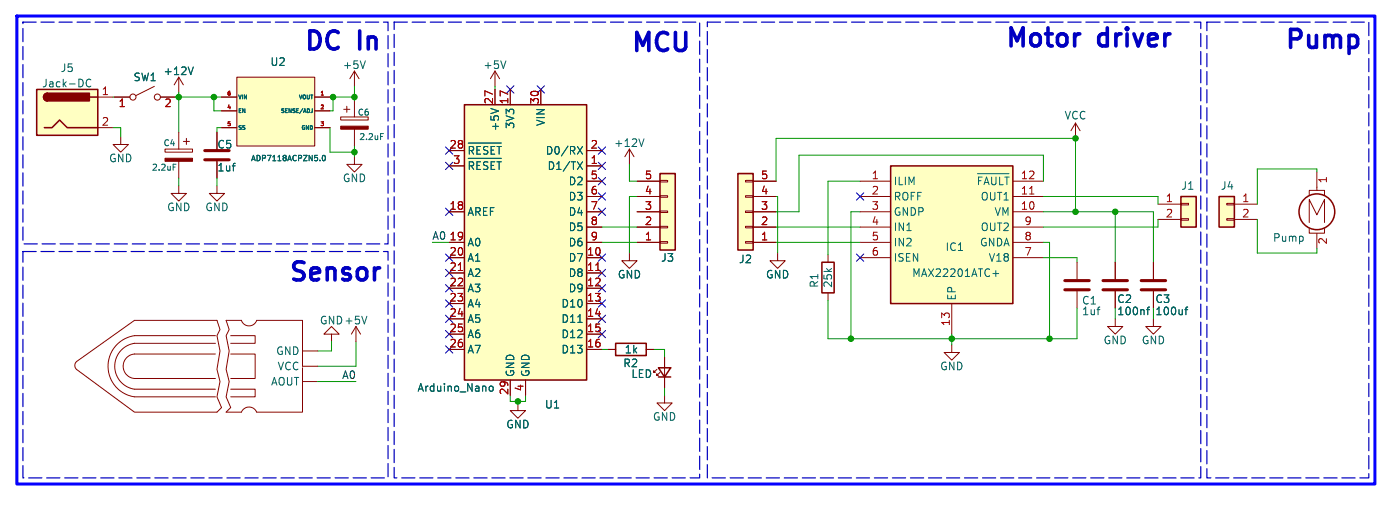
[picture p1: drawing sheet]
<svg xmlns="http://www.w3.org/2000/svg" width="233mm" height="84mm" viewBox="0 0 233 84" stroke-linecap="round" stroke-linejoin="round" font-family="sans-serif">
<g fill="none" stroke="#840000" stroke-width=".17">
<path d="M16.3 16.1h2.5M19.1 16.1h2.5M25.7 14.3l-3.1 1.6M26.7 16.1h2.5M29.7 12.8l-.7 1.3M29.7 12.8v2.6M29.7 12.8l.8 1.3M36.8 16.1h2.6M36.8 18.4h2.6M39.4 12.8h12.9v11.4h-12.9zM52.3 16.1h2.6M52.3 18.4h2.6"/>
<path d="M56.6 19.4h4.6v.5h-4.6zM57.2 18.2h1M57.7 17.6v1.1M58.9 11.8v2.5M58.9 16.6v2.8M58.9 11.8l-.7 1.3M58.9 11.8l.8 1.3M82.3 11.8v2.5M82.3 14.9v2.5M82.3 11.8l-.8 1.3M82.3 11.8l.8 1.3M84.8 14.9v2.5"/>
<path d="M89.9 14.9v2.5M16.3 21.2h2.5M20.1 22.7v1.3h1.2l-1.2 1.3-1.3-1.3h1.3M27.4 24.8h4.6v.5h-4.6zM29.7 30.9v1.2h1.3l-1.3 1.3-1.2-1.3h1.2M29.7 22v2.8M29.7 26.8v2.8M30.5 23.5h1M31 23v1M36.1 30.9v1.2h1.2l-1.2 1.3-1.3-1.3h1.3M36.1 22v2.8M36.1 26.8v2.8"/>
<path d="M36.8 21.2h2.6M52.3 21.2h2.6M58.9 26v1.3h1.3l-1.3 1.3-1.2-1.3h1.2M58.9 21.5v2.7M74.7 35.2h2.5M74.7 27.6h2.5M74.7 25h2.5M97.5 37.7h2.6M97.5 35.2h2.6M97.5 32.6h2.6M97.5 30.1h2.6M97.5 27.6h2.6"/>
<path d="M97.5 25h2.6M104.7 24.8l-.8 1.2M104.7 24.8v2.5M104.7 24.8l.7 1.2M105.9 37.7h3.8M105.9 35.2h3.8M105.9 32.6h3.8M105.9 30.1h3.8M109.7 30h1.3v.2h-1.3zM109.7 32.5h1.3v.3h-1.3zM109.7 35h1.3v.3h-1.3zM109.7 37.6h1.3v.2h-1.3z"/>
<path d="M124 30h1.2v.2h-1.2zM124 32.5h1.2v.3h-1.2zM124 35h1.2v.3h-1.2zM124 37.6h1.2v.2h-1.2zM125.2 37.7h3.8M125.2 35.2h3.8M125.2 32.6h3.8M125.2 30.1h3.8M143 37.7h5.1M143 35.2h5.1M143 32.6h5.1M143 30.1h5.1"/>
<path d="M168.4 37.7h5.1M168.4 35.2h5.1M168.4 32.6h5.1M168.4 30.1h5.1M178.8 20.4l-.7 1.3M178.8 20.4v2.6M178.8 20.4l.8 1.3M192.5 33.9h3.8M192.5 36.4h3.8M196.3 36.3h1.3v.3h-1.3zM196.3 33.8h1.3v.2h-1.3zM204 36.3h1.2v.3h-1.2z"/>
<path d="M204 33.8h1.2v.2h-1.2zM205.2 33.9h3.8M205.2 36.4h3.8M217.7 38v.7h2.5v-.7M217.7 32.4v-.8h2.5v.8M217.7 36.9v-3.8l1.3 2.6 1.2-2.6v3.8M219 28.6v3M219 38.7v2.6M35.8 55.7h-13.4a5.1 5.1 0 0 0-4.4 5.1 5.1 5.1 0 0 0 4.4 5.1h13.4M35.8 57h-13.4a3.9 3.9 0 0 0-3.3 3.8 3.9 3.9 0 0 0 3.3 3.8h13.4M35.8 58.8h-13.4a2.04 2.04 0 0 0-1.9 2 2.04 2.04 0 0 0 1.9 2.1h13.4M38.4 55.7h4v1.3h-4"/>
<path d="M38.4 58.8h4v4.1h-4M50.3 58.3h2.5M55.1 55.5h1.3l-1.3-1.3-1.2 1.3h1.2v1.3M59.2 54.2l-.8 1.3M59.2 54.2v2.6M59.2 54.2l.7 1.3M74.7 40.3h2.5M74.7 42.8h2.5M74.7 58h2.5M74.7 45.3h2.5M74.7 47.9h2.5M74.7 50.4h2.5"/>
<path d="M74.7 53h2.5M74.7 55.5h2.5M97.5 40.3h2.6M97.5 42.8h2.6M97.5 58h2.6M97.5 45.3h2.6M97.5 47.9h2.6M97.5 50.4h2.6M97.5 53h2.6M97.5 55.5h2.6M101.1 58h1.3M104.7 42v1.3h1.2l-1.2 1.3-1.3-1.3h1.3"/>
<path d="M105.9 40.3h3.8M107.4 58h1.3M109.7 40.1h1.3v.3h-1.3zM110.5 59.3v5.1M124 40.1h1.2v.3h-1.2zM125.2 40.3h3.8M129.3 42v1.3h1.3l-1.3 1.3-1.3-1.3h1.3M137.7 42.3v1.3M137.7 48.6v1.3M143 40.3h5.1M143 42.8h5.1M158.2 57.3v1.2h1.3l-1.3 1.3-1.2-1.3h1.2"/>
<path d="M158.2 50.4v5.1M168.4 40.3h5.1M168.4 42.8h5.1M179.1 43.6v2.7M179.1 48.4v2.8M185.4 53v1.2h1.3l-1.3 1.3-1.2-1.3h1.2M185.4 43.6v2.7M185.4 48.4v2.8M191.8 53v1.2h1.2l-1.2 1.3-1.3-1.3h1.3M191.8 43.6v2.7M191.8 48.4v2.8M12.7 60.1l9.7-6.9h13.7l.5 1.5-.5 1 .5 2.6-.5 3 .5 2.1-.5 2.5 .7 1.8-.7 .7h-13.7l-9.7-7.1a.9 .9 0 0 1 0-1.2z"/>
<path d="M38.4 64.6h4v1.3h-4M50.3 63.4h2.5M52.8 60.8h-2.5v-7.6h-7.6a1.34 1.34 0 0 1-1.3 .9 1.34 1.34 0 0 1-1.3-.9h-2.5l.5 1.5-.5 1 .5 2.6-.5 3 .5 2.1-.5 2.5 .8 1.8-.8 .7h2.5a1.38 1.38 0 0 1 1.3-.8 1.38 1.38 0 0 1 1.3 .8h7.6v-7.3M84.8 63.1v2.6M86.1 66.9v1.3h1.3l-1.3 1.3-1.3-1.3h1.3M87.4 63.1v2.6M109.2 61.3l-.5 .5v-.2v.2h.3M109.7 61.8l-.5 .5v-.2v.2h.3M110.5 65.7v1.2h1.3l-1.3 1.3-1.3-1.3h1.3"/>
<circle cx="22.1" cy="16.1" r=".51"/>
<circle cx="26.2" cy="16.1" r=".51"/>
</g>
<g fill="#ffffc2" stroke="#ffffc2" stroke-width=".17">
<path d="M122.7 28.8h2.5v12.7h-2.5z"/>
<path d="M148.1 27.6h20.3v22.8h-20.3z"/>
<path d="M39.4 12.8h12.9v11.4h-12.9z"/>
<path d="M6.1 14.9h10.2v7.6h-10.2z"/>
<path d="M196.3 32.6h2.6v5.1h-2.6z"/>
<path d="M202.7 32.6h2.5v5.1h-2.5z"/>
<path d="M77.2 17.4h20.3v45.7h-20.3z"/>
<path d="M109.7 28.8h2.6v12.7h-2.6z"/>
</g>
<g fill="none" stroke="#840000" stroke-width=".25">
<path d="M6.1 14.9h10.2v7.6h-10.2zM7.9 15.5a.64 .64 0 0 0-.7 .6 .64 .64 0 0 0 .7 .7M15 16.1h1.3M77.2 17.4h20.3v45.7h-20.3zM7.4 21.2h1.2l1.3-1.3 1.3 1.3h5.1M109.7 28.8h2.6v12.7h-2.6zM122.7 28.8h2.5v12.7h-2.5zM148.1 27.6h20.3v22.8h-20.3zM196.3 32.6h2.6v5.1h-2.6zM202.7 32.6h2.5v5.1h-2.5zM102.4 57h5v2h-5zM136.7 43.6h2v5h-2z"/>
<path d="M109.5 61.1h2l-1 1.5zM109.5 62.6h2"/>
<circle cx="219" cy="35.2" r="2.97"/>
</g>
<path d="M171.2 32.2h.7M76.2 44.9h.7M99.1 44.9h.7" fill="none" stroke="#a90000" stroke-width=".17"/>
<g fill="none" stroke="#006464" stroke-width=".17">
<path d="M15.1 13.3a.51 .51 0 0 0-.6 0 .51 .51 0 0 0-.2 .6 .48 .48 0 0 0 .3 .5 .48 .48 0 0 0 .5-.1M32.1 11.1l-.4 1.3M51.9 18.1v.5l-.2 .1M60.7 10.1l-.4 1.3M81.6 18l1.3 .4M84.1 10.1l-.4 1.3M28.8 27.3h.5M53.7 25.9l.1-.1a.48 .48 0 0 1 .3 .4 .48 .48 0 0 1-.3 .5l-.2-.3zM63.3 22.2h.5M77.9 23.8h5.4M77.9 26.3h5.4M78 26.9v1.2"/>
<path d="M78.8 24.6l-.3-.3h-.5v1.3M79.3 26.9v1.2M79.9 24.3h-.6v1.3M81.1 24.4l-.5-.1-.2 .3M81.7 26.9v1.2M82.3 24.3h-.6v1.3M82.6 24.3h.8M83 24.3v1.3M83 26.9v1.2M96 26.9l.9 1.2M96 24.3l.9 1.3M96.9 26.9l-.9 1.2"/>
<path d="M96.9 24.3l-.9 1.3M107.1 23.1l-.5 1.2M162.5 28.8h5.3M163.3 29.4h-.6v1.3M163.6 30.7l.4-1.3 .5 1.3M164.9 29.4v1M165.6 29.4v1M166.2 29.4v1.3M167.1 29.4h.7M167.4 29.4v1.3M61 52.5l-.4 1.3M96.1 53.5h.7"/>
<path d="M165.1 45.4h1M165.6 45v.9M190.6 51.4h.5M191.1 51l-.3 .2v1.1M197 51.4h.5M197.5 51l-.3 .2v1.1M81.4 64.2l.2-.1 .3 .1 .1 .5-.1 .2-.3 .1-.2-.2z"/>
</g>
<path d="M34 26.5h4.1M34 25h4.1M177 48.1h4.1M177 46.6h4.1M183.4 48.1h4.1M183.4 46.6h4.1M189.7 48.1h4.1M189.7 46.6h4.1" fill="none" stroke="#840000" stroke-width=".51"/>
<g fill="#840000" stroke="#840000" stroke-width=".25">
<path d="M7.4 15.7l.5-.2v1.3a.64 .64 0 0 1-.6-.4 .64 .64 0 0 1 .1-.7z"/>
<path d="M7.9 15.5h7v1.3h-7z"/>
</g>
<g fill="#840000" stroke="#840000" stroke-width=".17">
<path d="M27.4 26.3h4.6v.5h-4.6z"/>
<path d="M56.6 20.9h4.6v.6h-4.6z"/>
</g>
<path d="M3.8 3.7h60.7v36.8h-60.7v-36.8M65.5 3.7h50.8v75.7h-50.8v-75.7M117.6 3.7h82v75.7h-82v-75.7M200.7 3.7h26.9v75.7h-26.9v-75.7M3.8 41.8h60.7v37.6h-60.7v-37.6" fill="none" stroke="#0000c2" stroke-width=".2" stroke-dasharray="2.2 .8"/>
<path d="M2.8 2.7h225.8v77.7h-225.8z" fill="none" stroke="#0500ff" stroke-width=".5"/>
<g fill="none" stroke="#009600" stroke-width=".17">
<path d="M18.8 16.1h.3M29.2 16.1h7.6M29.7 15.4v6.6M35.6 16.1v2.3h1.2M54.9 16.1h4M55.4 16.1v2.3h-.5M58.9 14.3v2.3M82.3 14.3v.6M18.8 21.2h1.3v1.5M29.7 29.6v1.3M36.1 29.6v1.3M36.8 21.2h-.7v.8"/>
<path d="M54.9 21.2v4.1h4M58.9 24.2v1.8M100.1 37.7h5.8M104.7 27.3v2.8h1.2M105.9 32.6h-1.2v9.4M129 32.6h.3v9.4M129 37.7h14M129 30.1v-7.1h49.8v12.2M143 30.1h-5.3v12.2M143 35.2h-1.5v21.1M173.5 32.6h19v1.3M173.5 30.1v-4.3h-40.7v9.4h-3.8"/>
<path d="M173.5 35.2h18.3v8.4M185.4 35.2v8.4M192.5 36.4v1.3h-19M209 36.4v5.6h10v-.7M219 28.6v-.5h-10v5.8M55.1 56.8v1.5h-2.3M59.2 56.8v4h-6.4M71.9 40.3h2.8M100.1 40.3h5.8M100.1 58h1M108.7 58h1.8v1.3M129 40.3h14"/>
<path d="M137.7 49.9v6.4h41.4v-5.1M158.2 55.5v1.8M173.5 40.3h1v16M173.5 42.8h5.6v.8M52.8 63.4h6.4M84.8 65.7v1h2.6v-1M86.1 66.7v.2M110.5 64.4v1.3"/>
</g>
<g fill="none" stroke="#000084" stroke-width=".17">
<path d="M84.2 14.2l1.2 1.3M85.4 14.2l-1.2 1.3M89.3 14.2l1.2 1.3M90.5 14.2l-1.2 1.3M74.1 34.6l1.2 1.2M74.1 24.4l1.2 1.2M74.1 26.9l1.2 1.3M75.3 34.6l-1.2 1.2M75.3 24.4l-1.2 1.2M75.3 26.9l-1.2 1.3M99.5 32l1.2 1.2M99.5 26.9l1.2 1.3"/>
<path d="M99.5 29.5l1.2 1.2M99.5 24.4l1.2 1.2M99.5 34.6l1.2 1.2M100.7 32l-1.2 1.2M100.7 24.4l-1.2 1.2M100.7 26.9l-1.2 1.3M100.7 29.5l-1.2 1.2M100.7 34.6l-1.2 1.2M142.4 32l1.2 1.2M143.6 32l-1.2 1.2M74.1 42.2l1.2 1.2M74.1 49.8l1.2 1.2"/>
<path d="M74.1 47.3l1.2 1.2M74.1 54.9l1.2 1.2M74.1 57.4l1.2 1.2M74.1 44.7l1.2 1.2M74.1 52.3l1.2 1.3M75.3 57.4l-1.2 1.2M75.3 42.2l-1.2 1.2M75.3 49.8l-1.2 1.2M75.3 47.3l-1.2 1.2M75.3 52.3l-1.2 1.3M75.3 54.9l-1.2 1.2M75.3 44.7l-1.2 1.2"/>
<path d="M99.5 44.7l1.2 1.2M99.5 47.3l1.2 1.2M99.5 49.8l1.2 1.2M99.5 42.2l1.2 1.2M99.5 52.3l1.2 1.3M99.5 54.9l1.2 1.2M100.7 44.7l-1.2 1.2M100.7 47.3l-1.2 1.2M100.7 49.8l-1.2 1.2M100.7 42.2l-1.2 1.2M100.7 52.3l-1.2 1.3M100.7 54.9l-1.2 1.2"/>
<path d="M142.4 42.2l1.2 1.2M143.6 42.2l-1.2 1.2"/>
</g>
<g fill="#009600" stroke="#009600" stroke-width=".17">
<circle cx="86.1" cy="66.7" r=".46"/>
<circle cx="174.5" cy="56.3" r=".46"/>
<circle cx="158.2" cy="56.3" r=".46"/>
<circle cx="141.5" cy="56.3" r=".46"/>
<circle cx="185.4" cy="35.2" r=".46"/>
<circle cx="178.8" cy="23" r=".46"/>
<circle cx="178.8" cy="35.2" r=".46"/>
<circle cx="29.7" cy="16.1" r=".46"/>
<circle cx="35.6" cy="16.1" r=".46"/>
<circle cx="58.9" cy="25.3" r=".46"/>
<circle cx="55.4" cy="16.1" r=".46"/>
<circle cx="58.9" cy="16.1" r=".46"/>
</g>
<g font-size="4.2" fill="#0000c2">
<text x="50.8" y="8.5">DC</text>
<text x="60" y="8.5">In</text>
<text x="105.2" y="8.8">MCU</text>
<text x="167.4" y="8">Motor</text>
<text x="183" y="8">driver</text>
<text x="213.9" y="8.2">Pump</text>
<text x="48.3" y="46.9">Sensor</text>
</g>
<g font-size="1.8" fill="#006464">
<text x="44.9" y="11.1">U2</text>
<text x="56.9" y="11.6">+5V</text>
<text x="80.3" y="11.6">+5V</text>
<text x="6.9" y="14.7">Jack-DC</text>
<text x="10" y="12.1">J5</text>
<text x="22.1" y="13.6">SW1</text>
<text x="27.1" y="12.6">+12V</text>
<text x="83.1" y="21.9" transform="rotate(-90 83.1 21.9)">+5V</text>
<text x="85.7" y="21.5" transform="rotate(-90 85.7 21.5)">3V3</text>
<text x="90.7" y="21.1" transform="rotate(-90 90.7 21.1)">VIN</text>
<text x="176.9" y="20">VCC</text>
<text x="18.1" y="27.1">GND</text>
<text x="36.1" y="24.8">C5</text>
<text x="36.1" y="28.6">1uf</text>
<text x="77.7" y="26.4">~{RESET}</text>
<text x="77.7" y="29">~{RESET}</text>
<text x="90.6" y="25.8">D0/RX</text>
<text x="90.9" y="28.4">D1/TX</text>
<text x="102" y="24.6">+12V</text>
<text x="27.7" y="35.2">GND</text>
<text x="34.1" y="35.2">GND</text>
<text x="56.9" y="30.4">GND</text>
<text x="77.7" y="36">AREF</text>
<text x="94.4" y="30.9">D2</text>
<text x="94.4" y="33.5">D3</text>
<text x="94.4" y="36">D4</text>
<text x="148.6" y="30.9">ILIM</text>
<text x="148.6" y="33.5">ROFF</text>
<text x="148.6" y="36">GNDP</text>
<text x="162.3" y="31.5">~{FAULT}</text>
<text x="162.9" y="33.5">OUT1</text>
<text x="165.2" y="36">VM</text>
<text x="196.4" y="31.7">J1</text>
<text x="202.9" y="31.7">J4</text>
<text x="77.7" y="41.1">A0</text>
<text x="94.4" y="38.5">D5</text>
<text x="94.4" y="41.1">D6</text>
<text x="148.6" y="38.5">IN1</text>
<text x="148.6" y="41.1">IN2</text>
<text x="157.1" y="41.8">IC1</text>
<text x="162.8" y="41.1">GNDA</text>
<text x="162.9" y="38.5">OUT2</text>
<text x="211.6" y="40.3">Pump</text>
<text x="77.7" y="43.6">A1</text>
<text x="77.7" y="46.2">A2</text>
<text x="94.4" y="43.6">D7</text>
<text x="94.4" y="46.2">D8</text>
<text x="102.7" y="46.4">GND</text>
<text x="109.9" y="43.6">J3</text>
<text x="122.8" y="43.9">J2</text>
<text x="127.3" y="46.4">GND</text>
<text x="136.2" y="47.9" transform="rotate(-90 136.2 47.9)">R1</text>
<text x="138.5" y="47.9" transform="rotate(-90 138.5 47.9)">25k</text>
<text x="148.6" y="43.6">ISEN</text>
<text x="151.6" y="46.2">MAX22201ATC+</text>
<text x="164.3" y="43.6">V18</text>
<text x="77.7" y="48.7">A3</text>
<text x="77.7" y="51.2">A4</text>
<text x="77.7" y="53.8">A5</text>
<text x="93.2" y="51.2">D10</text>
<text x="93.2" y="53.8">D11</text>
<text x="94.4" y="48.7">D9</text>
<text x="159.1" y="49.9" transform="rotate(-90 159.1 49.9)">EP</text>
<text x="179.8" y="50.7">C1</text>
<text x="179.8" y="52.5">1uf</text>
<text x="185.7" y="50.5">C2</text>
<text x="185.7" y="52.5">100nf</text>
<text x="192" y="50.5">C3</text>
<text x="192" y="52.5">100uf</text>
<text x="45.8" y="59.1">GND</text>
<text x="53.1" y="54">GND+5V</text>
<text x="77.7" y="56.3">A6</text>
<text x="77.7" y="58.9">A7</text>
<text x="93.2" y="56.3">D12</text>
<text x="93.2" y="58.9">D13</text>
<text x="103.8" y="58.9">1k</text>
<text x="183.4" y="57.3">GND</text>
<text x="189.8" y="57.3">GND</text>
<text x="44.9" y="64.2">AOUT</text>
<text x="46" y="61.7">VCC</text>
<text x="69.4" y="65.2">Arduino_Nano</text>
<text x="85.7" y="62.6" transform="rotate(-90 85.7 62.6)">GND</text>
<text x="88.2" y="62.6" transform="rotate(-90 88.2 62.6)">GND</text>
<text x="103.6" y="61.1">R2</text>
<text x="104.9" y="62.9">LED</text>
<text x="156.2" y="61.7">GND</text>
<text x="84.1" y="71.3">GND</text>
<text x="90.5" y="68">U1</text>
<text x="108.5" y="70">GND</text>
</g>
<g font-size="1.8" fill="#a90000">
<text x="16.9" y="15.9">1</text>
<text x="82" y="17.4" transform="rotate(-90 82 17.4)">27</text>
<text x="84.6" y="17.4" transform="rotate(-90 84.6 17.4)">17</text>
<text x="89.7" y="17.4" transform="rotate(-90 89.7 17.4)">30</text>
<text x="16.9" y="20.9">2</text>
<text x="19.7" y="18">1</text>
<text x="27.3" y="18">2</text>
<text x="74.7" y="24.8">28</text>
<text x="75.3" y="27.3">3</text>
<text x="98.1" y="27.3">1</text>
<text x="98.1" y="24.8">2</text>
<text x="98.1" y="29.8">5</text>
<text x="107.2" y="29.8">5</text>
<text x="126.5" y="29.8">5</text>
<text x="144.9" y="29.8">1</text>
<text x="169.7" y="29.8">12</text>
<text x="74.7" y="34.9">18</text>
<text x="98.1" y="32.4">6</text>
<text x="98.1" y="34.9">7</text>
<text x="107.2" y="34.9">3</text>
<text x="107.2" y="32.4">4</text>
<text x="126.5" y="34.9">3</text>
<text x="126.5" y="32.4">4</text>
<text x="144.9" y="32.4">2</text>
<text x="144.9" y="34.9">3</text>
<text x="169.7" y="34.9">10</text>
<text x="169.7" y="32.4">11</text>
<text x="193.8" y="33.6">1</text>
<text x="206.5" y="33.6">1</text>
<text x="220.9" y="30.5" transform="rotate(-90 220.9 30.5)">1</text>
<text x="74.7" y="40">19</text>
<text x="98.1" y="37.5">8</text>
<text x="98.1" y="40">9</text>
<text x="107.2" y="40">1</text>
<text x="107.2" y="37.5">2</text>
<text x="126.5" y="40">1</text>
<text x="126.5" y="37.5">2</text>
<text x="144.9" y="37.5">4</text>
<text x="144.9" y="40">5</text>
<text x="170.3" y="40">8</text>
<text x="170.3" y="37.5">9</text>
<text x="193.8" y="36.2">2</text>
<text x="206.5" y="36.2">2</text>
<text x="220.9" y="40.7" transform="rotate(-90 220.9 40.7)">2</text>
<text x="74.7" y="42.5">20</text>
<text x="74.7" y="45.1">21</text>
<text x="74.7" y="47.6">22</text>
<text x="97.5" y="42.5">10</text>
<text x="97.5" y="45.1">11</text>
<text x="97.5" y="47.6">12</text>
<text x="144.9" y="42.5">6</text>
<text x="170.3" y="42.5">7</text>
<text x="74.7" y="50.2">23</text>
<text x="74.7" y="52.7">24</text>
<text x="97.5" y="50.2">13</text>
<text x="97.5" y="52.7">14</text>
<text x="74.7" y="55.2">25</text>
<text x="74.7" y="57.8">26</text>
<text x="97.5" y="55.2">15</text>
<text x="97.5" y="57.8">16</text>
<text x="158" y="54.2" transform="rotate(-90 158 54.2)">13</text>
<text x="84.6" y="65.7" transform="rotate(-90 84.6 65.7)">29</text>
<text x="87.1" y="65.1" transform="rotate(-90 87.1 65.1)">4</text>
</g>
<g font-size="1.8" fill="#0f0f0f">
<text x="71.9" y="39.9">A0</text>
<text x="56.8" y="63">A0</text>
</g>
<g font-size="1.4" fill="#006464">
<text x="59.4" y="19.4">C6</text>
<text x="59.7" y="23.4">2.2uF</text>
<text x="25.2" y="28.5">2.2uF</text>
<text x="27.1" y="24.4">C4</text>
</g>
<text font-size="1.3" fill="#006464" x="41.7" y="26.9">ADP7118ACPZN5.0</text>
<g font-size=".9" fill="#a90000">
<text x="37.7" y="15.9">6</text>
<text x="53.2" y="15.9">1</text>
<text x="37.7" y="18.2">4</text>
<text x="37.7" y="20.9">5</text>
<text x="53.2" y="18.2">2</text>
<text x="53.2" y="20.9">3</text>
</g>
<g font-size=".9" fill="#006464">
<text x="39.6" y="16.6">VIN</text>
<text x="49.5" y="16.6">VOUT</text>
<text x="39.6" y="18.9">EN</text>
<text x="39.6" y="21.7">SS</text>
<text x="46.5" y="18.9">SENSE/ADJ</text>
<text x="49.9" y="21.7">GND</text>
</g>
</svg>
